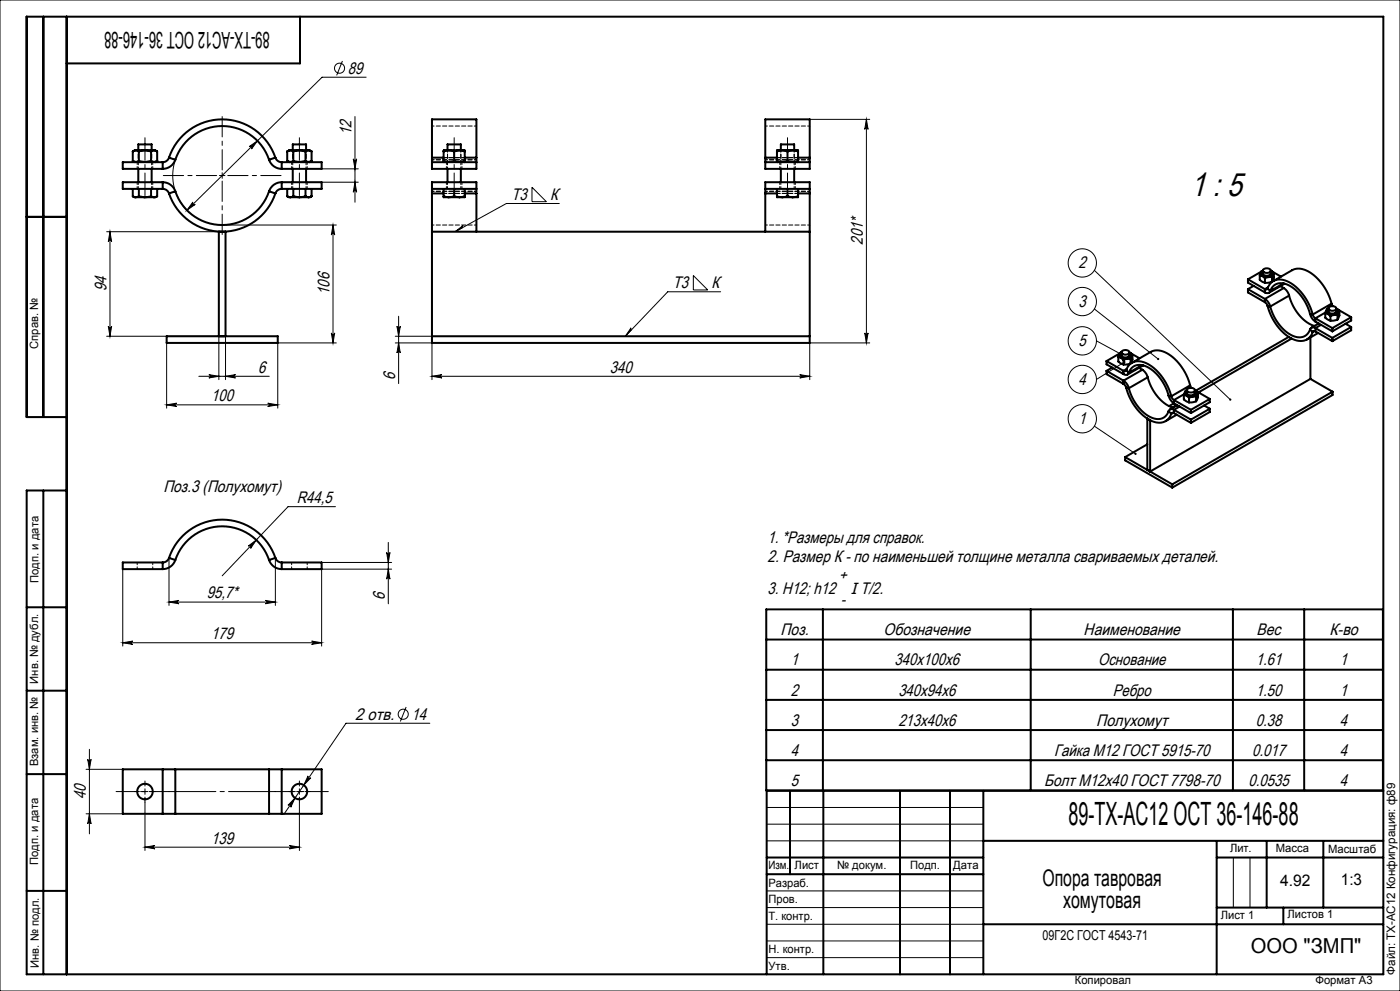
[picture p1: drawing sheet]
<svg xmlns="http://www.w3.org/2000/svg" width="420mm" height="297mm" viewBox="0 0 420 297" stroke-linecap="round" stroke-linejoin="round" font-family="sans-serif">
<g fill="none" stroke="#000" stroke-width=".3">
<path d="M0 0h420v297h-420zM102.7 18.3l-1.7 4.3M106.5 34.9v25.7M109.8 23.1h-13.2l-40.5 39.9M242.9 35.8h18M259.9 35.8v67M259.9 35.8l.5 3a.5 .5 0 0 0-.5-.5 .5 .5 0 0 0-.5 .5zM52.6 47.9a14.8 14.8 0 0 0 4.2 15.8M65.8 52.6h1.7M66.7 51.8v1.6M74.7 44l2.5-1.8-1.8 2.5a.5 .5 0 0 0 0-.7 .5 .5 0 0 0-.7 0zM96.5 50.6h11"/>
<path d="M96.5 54.6h11M106 47.6a.5 .5 0 0 0 .5 .5 .5 .5 0 0 0 .5-.5l-.5 3zM106.5 54.6l.5 3a.5 .5 0 0 0-.5-.5 .5 .5 0 0 0-.5 .5zM159.6 56.1l4.3 4.3h-4.3zM32 69.4h33.7M33 69.4v31.4M33 69.4l.5 3a.5 .5 0 0 0-.5-.4 .5 .5 0 0 0-.5 .4zM57.9 60.5a.5 .5 0 0 0 0 .7 .5 .5 0 0 0 .7 .1l-2.5 1.7zM66.7 67.4h34.2M99.9 67.4l.5 3a.5 .5 0 0 0-.5-.4 .5 .5 0 0 0-.5 .4zM99.9 67.4v35.4M136.5 69.4l2.4-1.8-.1 .6z"/>
<path d="M167.8 61h-15.9l-15.4 8.4M32.5 97.8a.5 .5 0 0 0 .5 .4 .5 .5 0 0 0 .5-.4l-.5 3zM99.4 99.8a.5 .5 0 0 0 .5 .4 .5 .5 0 0 0 .5-.4l-.5 3zM119.1 97.8a.5 .5 0 0 0 .5 .4 .5 .5 0 0 0 .5-.4l-.5 3zM119.6 94.8v20.2M189.3 98.3v.6l-1.7 1.9zM208 82.6l4.3 4.3h-4.3zM216.2 87.4h-15.9l-12.7 13.4M259.4 99.8a.5 .5 0 0 0 .5 .4 .5 .5 0 0 0 .5-.4l-.5 3zM328.3 81l40.8 38.8M328.3 92.6l19.1 15M32 100.8h33.7v13"/>
<path d="M50 102.8v19.5M59.7 112.8h21.1M62.7 112.3l3 .5-3 .5a.5 .5 0 0 0 .4-.5 .5 .5 0 0 0-.4-.5zM67.7 112.8l3-.5a.5 .5 0 0 0-.5 .5 .5 .5 0 0 0 .5 .5zM67.7 100.8v13M100.9 102.8h-17.6v19.5M118.6 102.8h11v11M118.6 100.8h11M119.6 102.8l.5 3a.5 .5 0 0 0-.5-.5 .5 .5 0 0 0-.5 .5zM129.6 112.8l3-.5a.5 .5 0 0 0-.5 .5 .5 .5 0 0 0 .5 .5zM129.6 112.8h113.3M239.9 112.3l3 .5-3 .5a.5 .5 0 0 0 .5-.5 .5 .5 0 0 0-.5-.5z"/>
<path d="M260.9 102.8h-18v11M328.9 102.2l7.6 4.1M337.3 108.5l-8.4 5.2M50 121.3l3-.5a.5 .5 0 0 0-.5 .5 .5 .5 0 0 0 .5 .5zM50 121.3h33.3M80.3 120.8l3 .5-3 .5a.5 .5 0 0 0 .5-.5 .5 .5 0 0 0-.5-.5zM328.3 127.7l12.4 8.3M100.6 151.8h-14.2l-19.7 20.8M36.8 170.6v23M50.7 167.2v14.2M74.5 163.7l2.4-1.9-1.7 2.6a.5 .5 0 0 0 0-.7 .5 .5 0 0 0-.7 0zM79.6 179.9l3 .5-3 .5a.5 .5 0 0 0 .5-.5 .5 .5 0 0 0-.5-.5z"/>
<path d="M82.6 167.2v14.2M96.5 168.6h21M116 165.6a.5 .5 0 0 0 .5 .4 .5 .5 0 0 0 .5-.4l-.5 3zM116.5 162.6v18.4M116.5 170.6l.5 3a.5 .5 0 0 0-.5-.5 .5 .5 0 0 0-.5 .5zM117.5 170.6h-21v23M36.8 192.6l3-.5a.5 .5 0 0 0-.5 .5 .5 .5 0 0 0 .5 .5zM36.8 192.6h59.7M50.7 180.4l3-.5a.5 .5 0 0 0-.5 .5 .5 .5 0 0 0 .5 .5zM50.7 180.4h31.9M93.5 192.1l3 .5-3 .5a.5 .5 0 0 0 .5-.5 .5 .5 0 0 0-.5-.5zM121.8 211.9l-1.7 4.3"/>
<path d="M128.9 216.8h-25.1l-18.7 27.3M25.8 230.6h11M26.3 227.6a.5 .5 0 0 0 .5 .4 .5 .5 0 0 0 .5-.4l-.5 3zM26.8 224.6v25.3M42.7 237.2h1.6M43.5 236.4v1.7M88.5 239.2l-1.3 2.7a.5 .5 0 0 0-.1-.7 .5 .5 0 0 0-.7 .2zM89 237.2h1.7M89.8 236.4v1.7M92.4 232.5a.5 .5 0 0 0 .2 .7 .5 .5 0 0 0 .6-.1l-2.1 2.2zM25.8 243.9h11M26.8 243.9l.5 3a.5 .5 0 0 0-.5-.5 .5 .5 0 0 0-.5 .5z"/>
<path d="M43.5 253.9l3-.5a.5 .5 0 0 0-.5 .5 .5 .5 0 0 0 .5 .5zM43.5 240.4v14.5M43.5 253.9h46.3M86.8 253.4l3 .5-3 .5a.5 .5 0 0 0 .5-.5 .5 .5 0 0 0-.5-.5zM89.8 240.4v14.5M230 242h65M230 247h65M230 252h65M370 257v15M375 257v15M230 267h65M230 272h65"/>
<path d="M230 277h65M230 282h65M230 287h65"/>
<circle cx="101.9" cy="20.4" r="1.51"/>
<circle cx="324.7" cy="78.8" r="4.2"/>
<circle cx="324.7" cy="90.4" r="4.2"/>
<circle cx="324.7" cy="102.2" r="4.2"/>
<circle cx="324.7" cy="113.7" r="4.2"/>
<circle cx="324.7" cy="125.5" r="4.2"/>
<circle cx="121" cy="214.1" r="1.51"/>
</g>
<g fill="none" stroke="#000" stroke-width=".6">
<path d="M13 5v120M20 5v287M90 5v14h-70M39.8 48.2a1.62 1.62 0 0 0 1.9 0M39.8 45.4a5.3 5.3 0 0 1 3.4-.4h1.1a4.4 4.4 0 0 1 2.8 .4M39.8 45.4a1.62 1.62 0 0 1 1.9 0M39.8 58.8l.9 .3M39.8 48.2l.7 .4M39.8 45.4v2.8M39.8 56.6v2.2M40.7 59.1h2.8M41.5 45v-1.7h4v1.7"/>
<path d="M41.5 50.6v4M41.7 48.2a6.1 6.1 0 0 0 3.6 0M41.7 45.4a6.1 6.1 0 0 1 3.6 0M41.7 58.8l-1 .3M41.7 58.8l1.8 .3M41.7 45.4v2.8M41.7 56.6v2.2M43.5 59.1h2.7M45.3 48.2a1.62 1.62 0 0 0 1.8 0M45.3 45.4a1.62 1.62 0 0 1 1.8 0M45.3 58.8l-1.8 .3M45.3 58.8l.9 .3"/>
<path d="M45.3 45.4v2.8M45.3 56.6v2.2M45.5 50.6v4M47.1 58.8l-.9 .3M47.1 48.2l-.6 .4M47.1 45.4v2.8M47.1 56.6v2.2M48.8 56.6a2 2 0 0 1 1.9 1.4M48.8 54.6a4 4 0 0 1 3.8 2.7M48.8 48.6v2M48.8 54.6v2M48.8 48.6h-12v2h12"/>
<path d="M48.8 54.6h-12v2h12M50.7 58a16.8 16.8 0 0 0 16 11.4 16.8 16.8 0 0 0 15.9-11.4M50.7 47.2a2 2 0 0 1-1.9 1.4M50.7 47.2a16.8 16.8 0 0 1 16-11.4 16.8 16.8 0 0 1 15.9 11.4M50.7 47.2l1.9 .7M52.6 57.3a14.8 14.8 0 0 0 14.1 10.1 14.8 14.8 0 0 0 14-10.1M52.6 47.9a4 4 0 0 1-3.8 2.7M52.6 47.9a14.8 14.8 0 0 1 14.1-10.1 14.8 14.8 0 0 1 14 10.1M52.6 57.3l-1.9 .7M80.7 47.9a4 4 0 0 0 3.8 2.7M80.7 57.3l1.9 .7M82.6 47.2a2 2 0 0 0 1.9 1.4"/>
<path d="M82.6 47.2l-1.9 .7M84.5 56.6a2 2 0 0 0-1.9 1.4M84.5 54.6a4 4 0 0 0-3.8 2.7M84.5 54.6h12v2h-12M84.5 48.6v2M84.5 54.6v2M84.5 48.6h12v2h-12M86.2 48.2a1.62 1.62 0 0 0 1.8 0M86.2 45.4a1.62 1.62 0 0 1 1.8 0M86.2 45.4a5.3 5.3 0 0 1 3.3-.4h1.1a4.4 4.4 0 0 1 2.9 .4M86.2 58.8l.9 .3M86.2 48.2l.6 .4"/>
<path d="M86.2 45.4v2.8M86.2 56.6v2.2M87.1 59.1h2.7M87.8 45v-1.7h4v1.7M87.8 50.6v4M88 48.2a6.1 6.1 0 0 0 3.7 0M88 45.4a6.1 6.1 0 0 1 3.7 0M88 58.8l-.9 .3M88 58.8l1.8 .3M88 45.4v2.8M88 56.6v2.2M89.8 59.1h2.8"/>
<path d="M91.7 48.2a1.62 1.62 0 0 0 1.8 0M91.7 45.4a1.62 1.62 0 0 1 1.8 0M91.7 58.8l.9 .3M91.7 58.8l-1.9 .3M91.7 45.4v2.8M91.7 56.6v2.2M91.8 50.6v4M93.5 58.8l-.9 .3M93.5 48.2l-.7 .4M93.5 45.4v2.8M93.5 56.6v2.2M129.6 56.6v1.4"/>
<path d="M129.6 58v11.4M129.6 47.2v1.4M129.6 47.2v-11.4h13.3v11.4M129.6 56.6v-2h13.3v2M129.6 56.6h13.3M129.6 48.6h13.3M129.6 48.6v2h13.3v-2M129.6 58h3.5M129.6 47.2h3.5M133.1 45.1h6.3M133.1 45.4a4.6 4.6 0 0 1 3.2 0M133.1 45.1v.3"/>
<path d="M133.1 48.2a4.6 4.6 0 0 0 3.2 0M133.1 48.2l.1 .4M133.1 58.8l1.6 .3M133.1 58.8v.3h1.6M133.1 45.4v2.8M133.1 56.6v2.2M134.3 45v-1.7h4v1.7M134.3 50.6v4M134.7 59.1h3.1M136.3 45.4a4.6 4.6 0 0 1 3.1 0M136.3 48.2a4.6 4.6 0 0 0 3.1 0M136.3 58.8l-1.6 .3"/>
<path d="M136.3 58.8l1.5 .3M136.3 45.4v2.8M136.3 56.6v2.2M138.3 50.6v4M139.4 45.1v.3M139.4 48.2l-.1 .4M139.4 58.8l-1.6 .3M139.4 58.8v.3h-1.6M139.4 45.4v2.8M139.4 56.6v2.2M139.4 58h3.5M139.4 47.2h3.5"/>
<path d="M142.9 56.6v1.4M142.9 58v11.4M142.9 47.2v1.4M229.6 56.6v1.4M229.6 58v11.4M229.6 47.2v1.4M229.6 47.2v-11.4h13.3v11.4M229.6 56.6v-2h13.3v2M229.6 56.6h13.3M229.6 48.6h13.3M229.6 48.6v2h13.3v-2M229.6 58h3.5"/>
<path d="M229.6 47.2h3.5M233.1 45.1h6.3M233.1 45.4a4.6 4.6 0 0 1 3.2 0M233.1 45.1v.3M233.1 48.2l.1 .4M233.1 48.2a4.6 4.6 0 0 0 3.2 0M233.1 58.8l1.6 .3M233.1 58.8v.3h1.6M233.1 45.4v2.8M233.1 56.6v2.2M234.3 45v-1.7h4v1.7M234.3 50.6v4"/>
<path d="M234.7 59.1h3.1M236.3 45.4a4.6 4.6 0 0 1 3.1 0M236.3 48.2a4.6 4.6 0 0 0 3.1 0M236.3 58.8l-1.6 .3M236.3 58.8l1.5 .3M236.3 45.4v2.8M236.3 56.6v2.2M238.3 50.6v4M239.4 45.1v.3M239.4 48.2l-.1 .4M239.4 58.8l-1.6 .3M239.4 58.8v.3h-1.6"/>
<path d="M239.4 45.4v2.8M239.4 56.6v2.2M239.4 58h3.5M239.4 47.2h3.5M242.9 56.6v1.4M242.9 58v11.4M242.9 47.2v1.4M8 65h12M129.6 69.4h113.3M129.6 69.4v33.4h113.3v-33.4M374.4 86.7v.9l5.1 3M374.4 86.7l5.1 2.9"/>
<path d="M374.4 83.7v1l5.1 2.9M374.4 83.7l5.1 3M376.1 85.7l-1.7 1M377.9 82.5l1.6 .9M377.9 82.5v1.4l1.6 .9M378.4 81.4l-4 2.3M378.8 81.2a.86 .86 0 0 0-.5 .9 .86 .86 0 0 0 .8 .8 1.93 1.93 0 0 0 2.7-1.1l-.6-.6 1 .6M378.8 81.1v.9a1.39 1.39 0 0 0 2.4 0v-.9M378.9 81.1l-.5 .3-.5 1.1M379 80.8a1.44 1.44 0 0 1 2.2 .4 1.33 1.33 0 0 1-1.2 .6 1.33 1.33 0 0 1-1.1-.8zM379.5 89.6a3.8 3.8 0 0 1 1.6 2.3M379.5 90.6l.8 1.1"/>
<path d="M379.5 86.7v.9M379.5 89.6v1M379.5 83.4v1.4M380.3 91.7a14.4 14.4 0 0 0 8.9 10.4 3.7 3.7 0 0 0 4.6-2.6M380.3 86.4a4.1 4.1 0 0 1 6.4-1.8 15.7 15.7 0 0 1 7.1 9.7M380.3 86.4l-.3 .4-.5-.1M380.3 86.4l.8 .8M380.3 91.7l.8 .2M380.4 86.1l-.9 .6M381.1 91.9a13 13 0 0 0 7.6 9.1 3.3 3.3 0 0 0 4.3-2.3M381.1 87.2a3.5 3.5 0 0 1 5.4-1.8 13.6 13.6 0 0 1 6.5 8.7M381.1 87.2a1 1 0 0 1-1.6 .4"/>
<path d="M381.4 81.2l2.9 1.7M381.6 83l-2.1 .4M381.6 84.4l-2.1 .4M381.6 83v1.4M382 84.2l5.7-3.2a5.9 5.9 0 0 1 6.5 1.5 16.7 16.7 0 0 1 5.3 8.5M382.2 81.8l-.6 1.2M382.2 81.8v1.4l-.6 1.2M384.1 85.8l1 .5M385 84.9l-3.9 2.3M385.1 86.3a3.8 3.8 0 0 1 1.6 2.3M385.1 86.3l-5.6 3.3M385.4 85l-4.7 2.8"/>
<path d="M386.7 88.6a13 13 0 0 0 7.6 9.1M386.7 88.6l-5.6 3.3M393 94.1a3.8 3.8 0 0 0 1.6 2.3M393 98.7l.8 .8M393 94.1l.8 .2M393.8 94.3l.8 1.1M394.3 99.2l-.5 .3M394.6 99.3l-.5-.1-.3 .3M394.6 98.3a1 1 0 0 0-1.6 .4M394.6 99.3l5.1 3M394.6 95.4v1M394.6 98.3v1"/>
<path d="M394.6 98.3l5.1 3M394.6 95.4l5.1 2.9M394.6 96.4l5.1 2.9M395.4 99.8l-3.3 1.9M395.6 97l-2.2 1.2M396.3 97.4l-1.7 .9M397.6 93.8l1.5 .9M397.6 93.8v1.4l1.5 .9M397.6 93.7l-3 1.7M398.5 92.5a.86 .86 0 0 0-.6 1 .86 .86 0 0 0 .9 .7 1.93 1.93 0 0 0 2.7-1l-.6-.7M398.5 92.5v.8a1.39 1.39 0 0 0 2.4 0v-.8l.9 .7M398.5 92.5l-.5 .3-.4 1"/>
<path d="M398.6 92.1a1.44 1.44 0 0 1 2.3 .4 1.33 1.33 0 0 1-1.3 .6 1.33 1.33 0 0 1-1.1-.8zM399.1 94.7v1.4M399.5 91l.4 .8M399.5 91l-5.7 3.3M399.7 98.3v1M401 92.6l4.4 2.5M401.3 94.4l-2.2 .3M401.3 95.8l-2.2 .3M401.3 94.4v1.4M401.8 93.2l-.5 1.2M401.8 93.2v1.4l-.5 1.2M403.7 97l1.7 1"/>
<path d="M405.4 98l-5.7 3.3M405.4 98v1l-5.7 3.3M405.4 95.1v.9l-5.7 3.3M405.4 95.1l-5.7 3.2M50 100.8h33.3v2h-33.3zM65.7 100.8v-31.4h2v31.4M129.6 100.8h113.3M332 111.1v1l5 3M332 111.1l5 3M332 108.2v1l5 2.9M332 108.2l5 2.9M333.7 110.2l-1.7 .9"/>
<path d="M335.5 107l1.5 .9M335.5 107v1.4l1.5 .8M335.9 105.9l-3.9 2.3M336.4 105.7a.86 .86 0 0 0-.6 .9 .86 .86 0 0 0 .9 .7 1.93 1.93 0 0 0 2.7-1l-.6-.6 .9 .6M336.5 105.3a1.44 1.44 0 0 1 2.3 .4 1.33 1.33 0 0 1-1.2 .6 1.33 1.33 0 0 1-1.2-.9zM337 114.1a3.8 3.8 0 0 1 1.7 2.2M337 115.1l.8 1.1M337 111.1v1M337 114.1v1M337 107.9v1.3M337.8 116.2a14.4 14.4 0 0 0 8.9 10.4 3.7 3.7 0 0 0 4.7-2.6M337.8 110.9a4.1 4.1 0 0 1 6.5-1.8 15.7 15.7 0 0 1 7.1 9.7"/>
<path d="M337.8 110.9l-.3 .3-.5-.1M337.8 110.9l.9 .8M337.8 116.2l.9 .1M338 110.6l-1 .5M338.7 116.3a13 13 0 0 0 7.6 9.1 3.3 3.3 0 0 0 4.3-2.2M338.7 111.7a3.5 3.5 0 0 1 5.4-1.8 13.6 13.6 0 0 1 6.5 8.7M338.7 111.7a1 1 0 0 1-1.7 .4M338.8 105.6v.8a1.39 1.39 0 0 1-2.4 0v-.8l-.3 .1-.6 1.3M339 105.7l2.9 1.7M339.2 107.5l-2.2 .4M339.2 108.9l-2.2 .3M339.2 107.5v1.4"/>
<path d="M339.6 108.7l5.6-3.2a5.9 5.9 0 0 1 6.6 1.5 16.7 16.7 0 0 1 5.2 8.5M339.7 106.3l-.5 1.2M339.7 106.3v1.4l-.5 1.2M341.7 110.2l1 .6M342.6 109.4l-3.9 2.3M342.7 110.8a3.8 3.8 0 0 1 1.6 2.3M342.7 110.8l-5.7 3.3M343 109.5l-4.8 2.7M344.3 113.1a13 13 0 0 0 7.6 9.1M344.3 113.1l-5.6 3.2M350.6 118.6a3.8 3.8 0 0 0 1.6 2.3M350.6 118.6l.8 .2"/>
<path d="M351.4 118.8l.8 1.1M352.2 119.9v1M352.2 119.9l5.1 2.9M355.2 118.3l1.5 .9M355.2 118.3v1.4l1.5 .9M355.2 118.1l-3 1.8M356.1 117a.86 .86 0 0 0-.6 1 .86 .86 0 0 0 .9 .7 1.93 1.93 0 0 0 2.7-1l-.6-.7 .9 .6M356.2 116.6a1.44 1.44 0 0 1 2.3 .4 1.33 1.33 0 0 1-1.3 .6 1.33 1.33 0 0 1-1.1-.8zM356.7 119.2v1.4M357 115.5l.4 .8M357 115.5l-5.6 3.3M358.5 116.9v.9a1.39 1.39 0 0 1-2.4 0v-.9l-.4 .2-.5 1.2"/>
<path d="M358.6 117.1l4.3 2.5M358.8 118.9l-2.1 .3M358.8 118.9v1.4M359.4 117.6l-.6 1.3M359.4 117.6v1.4l-.6 1.3M362.9 119.6v.9l-5.6 3.3M362.9 119.6l-5.6 3.2M386.6 101l-27.9 16.1M387.5 101.5l-28 16.1M393.1 113.6l-48.1 27.7v-15.3M393.1 101.1v12.5M393.1 113.6l6.7 3.8"/>
<path d="M399.7 101.3v1M399.8 117.4l-48.1 27.8M399.8 117.4v1l-48.1 27.7M20 125h-12v-120h407v287h-407v-145h12M337.5 137l14.2 8.2M337.5 137v1l14.2 8.1M344.2 133.2l-6.7 3.8M344.2 125.5l.8 .5M344.2 125.5v15.3M344.2 125.5h.1M345.1 126h-.1M350.6 123.2l.8 .8"/>
<path d="M351.9 123.7l-.5 .3M352.2 120.9l-1.5 .8M352.2 122.8a1 1 0 0 0-1.6 .4M352.2 123.8l-.5-.1-.3 .3M352.2 123.8l5.1 2.9M352.2 122.8v1M352.2 122.8l5.1 3M352.2 120.9l5.1 2.9M353 124.3l-3.3 1.9M353 121.4l-1.3 .7M353.2 121.4l-2.2 1.3M353.9 121.8l-1.7 1"/>
<path d="M357.3 122.8v1M357.3 125.8v.9M358.8 120.3l-2.1 .3M361.2 121.5l1.7 1M362.9 122.5v1l-5.6 3.2M362.9 122.5l-5.6 3.3M13 147v145M351.7 145.2v.9M48.8 168.6v2M48.8 168.6h-12v2h12M50.7 167.2a2 2 0 0 1-1.9 1.4M50.7 167.2a16.8 16.8 0 0 1 16-11.5 16.8 16.8 0 0 1 15.9 11.5"/>
<path d="M50.7 167.2l1.9 .6M52.6 167.8a4 4 0 0 1-3.8 2.8M52.6 167.8a14.8 14.8 0 0 1 14.1-10.1 14.8 14.8 0 0 1 14 10.1M80.7 167.8a4 4 0 0 0 3.8 2.8M82.6 167.2a2 2 0 0 0 1.9 1.4M82.6 167.2l-1.9 .6M84.5 168.6v2M84.5 168.6h12v2h-12M8 182h12M229.9 182.6h185v54.3h-185zM229.9 191.7h185M246.9 182.6v54.3"/>
<path d="M309.2 182.6v54.3M369.9 182.6v54.3M391.3 182.6v54.3M8 207h12M229.9 200.7h185M229.9 209.8h185M229.9 218.8h185M8 232h12M48.8 230.6h3.8M48.8 230.6v13.3M48.8 230.6h-12v13.3h12M52.6 230.6h28.1"/>
<path d="M52.6 230.6v13.3M80.7 230.6h3.8M80.7 230.6v13.3M84.5 230.6v13.3M84.5 230.6h12v13.3h-12M229.9 227.8h185M237 237v25M247 237v55M270 237v55M285 237v55M295 237v55M415 237h-185v55"/>
<path d="M48.8 243.9h3.8M52.6 243.9h28.1M80.7 243.9h3.8M230 257h65M295 252h120M365 252v40M365 257h50M380 252v20M397 252v20M8 267h12M230 262h65M295 277h120"/>
<path d="M365 272h50M385 272v5"/>
<circle cx="43.5" cy="237.2" r="2.33"/>
<circle cx="89.8" cy="237.2" r="2.33"/>
</g>
<path d="M41.8 237.2h-1.5M43.5 235.6v-1.5M43.5 238.9v1.5M45.2 237.2h1.5M88.2 237.2h-1.5M89.8 235.6v-1.5M89.8 238.9v1.5M91.5 237.2h1.5" fill="none" stroke="#000" stroke-width=".3" stroke-dasharray="15.2 1.3 1.3 1.3"/>
<path d="M65 52.6h-16M66.7 50.9v-16M66.7 54.3v16M68.3 52.6h16" fill="none" stroke="#000" stroke-width=".3" stroke-dasharray="15.2 1.3 1.3 1.3" stroke-dashoffset="9.1"/>
<path d="M82.7 237.2h-32.1" fill="none" stroke="#000" stroke-width=".3" stroke-dasharray="15.2 1.3 1.3 1.3" stroke-dashoffset="1.1"/>
<path d="M50.8 237.2h-16M98.5 237.2h-16" fill="none" stroke="#000" stroke-width=".3" stroke-dasharray="15.2 1.3 1.3 1.3" stroke-dashoffset="9.2"/>
<path d="M43.5 58.6v-17.3M89.8 58.6v-17.3M136.3 58.6v-17.3M236.3 58.6v-17.3" fill="none" stroke="#000" stroke-width=".3" stroke-dasharray="15.2 1.3 1.3 1.3" stroke-dashoffset="8.5"/>
<g fill="#000">
<path d="M106 47.6a.5 .5 0 0 0 .5 .5 .5 .5 0 0 0 .5-.5l-.5 3zM106.5 54.6l.5 3a.5 .5 0 0 0-.5-.5 .5 .5 0 0 0-.5 .5zM33 69.4l.5 3a.5 .5 0 0 0-.5-.4 .5 .5 0 0 0-.5 .4zM32.5 97.8a.5 .5 0 0 0 .5 .4 .5 .5 0 0 0 .5-.4l-.5 3zM119.1 97.8a.5 .5 0 0 0 .5 .4 .5 .5 0 0 0 .5-.4l-.5 3zM119.6 102.8l.5 3a.5 .5 0 0 0-.5-.5 .5 .5 0 0 0-.5 .5zM26.3 227.6a.5 .5 0 0 0 .5 .4 .5 .5 0 0 0 .5-.4l-.5 3zM26.8 243.9l.5 3a.5 .5 0 0 0-.5-.5 .5 .5 0 0 0-.5 .5z"/>
<path d="M99.4 99.8a.5 .5 0 0 0 .5 .4 .5 .5 0 0 0 .5-.4l-.5 3zM99.9 67.4l.5 3a.5 .5 0 0 0-.5-.4 .5 .5 0 0 0-.5 .4zM259.4 99.8a.5 .5 0 0 0 .5 .4 .5 .5 0 0 0 .5-.4l-.5 3zM259.9 35.8l.5 3a.5 .5 0 0 0-.5-.5 .5 .5 0 0 0-.5 .5zM116.5 170.6l.5 3a.5 .5 0 0 0-.5-.5 .5 .5 0 0 0-.5 .5zM116 165.6a.5 .5 0 0 0 .5 .4 .5 .5 0 0 0 .5-.4l-.5 3z"/>
<path d="M368.9 119.5l-.1 .5h.5l-.2-.2 .2 .2 .1-.4zM347.2 107.4l.1 .5 .4-.1-.3-.2 .3 .2v-.5zM336.3 106v.5h.5l-.3-.2 .3 .1v-.3zM337.1 108.3a.33 .33 0 0 0 0 .4 .33 .33 0 0 0 .4 .1 .33 .33 0 0 0 .1-.5l-.3 .2 .3-.2zM340.4 135.8v.4l.5 .1-.2-.3 .2 .2v-.5zM136.5 69.4l2.4-1.8-.1 .6zM189.3 98.3v.6l-1.7 1.9z"/>
<path d="M50 121.3l3-.5a.5 .5 0 0 0-.5 .5 .5 .5 0 0 0 .5 .5zM80.3 120.8l3 .5-3 .5a.5 .5 0 0 0 .5-.5 .5 .5 0 0 0-.5-.5zM57.9 60.5l-1.8 2.5 2.5-1.7a.5 .5 0 0 1-.7-.1 .5 .5 0 0 1 0-.7zM74.7 44a.5 .5 0 0 1 .7 0 .5 .5 0 0 1 0 .7l1.8-2.5zM62.7 112.3l3 .5-3 .5a.5 .5 0 0 0 .4-.5 .5 .5 0 0 0-.4-.5zM67.7 112.8l3-.5a.5 .5 0 0 0-.5 .5 .5 .5 0 0 0 .5 .5zM129.6 112.8l3-.5a.5 .5 0 0 0-.5 .5 .5 .5 0 0 0 .5 .5zM239.9 112.3l3 .5-3 .5a.5 .5 0 0 0 .5-.5 .5 .5 0 0 0-.5-.5zM36.8 192.6l3-.5a.5 .5 0 0 0-.5 .5 .5 .5 0 0 0 .5 .5zM93.5 192.1l3 .5-3 .5a.5 .5 0 0 0 .5-.5 .5 .5 0 0 0-.5-.5zM74.5 163.7a.5 .5 0 0 1 .7 0 .5 .5 0 0 1 0 .7l1.7-2.6zM50.7 180.4l3-.5a.5 .5 0 0 0-.5 .5 .5 .5 0 0 0 .5 .5zM79.6 179.9l3 .5-3 .5a.5 .5 0 0 0 .5-.5 .5 .5 0 0 0-.5-.5zM43.5 253.9l3-.5a.5 .5 0 0 0-.5 .5 .5 .5 0 0 0 .5 .5zM86.8 253.4l3 .5-3 .5a.5 .5 0 0 0 .5-.5 .5 .5 0 0 0-.5-.5zM88.5 239.2l-2.1 2.2a.5 .5 0 0 1 .7-.2 .5 .5 0 0 1 .1 .7zM92.4 232.5l-1.3 2.8 2.1-2.2a.5 .5 0 0 1-.6 .1 .5 .5 0 0 1-.2-.7z"/>
</g>
<g fill="none" stroke="#000" stroke-width=".3" stroke-dasharray="1.3 .6">
<path d="M39.8 48.2h.1M41.7 45.4l-.5-.2M41.7 48.2h.1M45 58.9l.3-.1M45.3 48.2h.1M47.1 48.2h.1M47.1 45.4l-.4-.2M86.2 48.2h.1M88 48.2h.1M91.3 58.9l.4-.1M91.7 48.2h.1M93.5 48.2h.1"/>
<path d="M133.2 48.6h.1M139.3 48.6h.1"/>
</g>
<path d="M40.5 48.6h6M40.5 45h6M86.8 45h6M86.8 48.6h6" fill="none" stroke="#000" stroke-width=".3" stroke-dasharray="1.3 .6" stroke-dashoffset=".5"/>
<g fill="none" stroke="#000" stroke-width=".3" stroke-dasharray="1.3 .6" stroke-dashoffset=".6">
<path d="M142.9 37.8h-13.3M242.9 37.8h-13.3M41.2 54.6v2M41.2 48.6v2M41.5 54.6v2M45.5 56.6v-2M45.8 56.6v-2M45.8 50.6v-2M48.8 54.6v2M48.8 50.6v-2M52.6 57.3l-1.9 .7M52.6 47.9l-1.9-.7"/>
<path d="M80.7 57.3l1.9 .7M80.7 47.9l1.9-.7M84.5 54.6v2M84.5 50.6v-2M87.5 54.6v2M87.5 48.6v2M87.8 54.6v2M91.8 56.6v-2M92.2 56.6v-2M92.2 50.6v-2M129.6 57.3h13.3M129.6 58h13.3"/>
<path d="M133.9 54.6v2M133.9 48.6v2M134.3 54.6v2M138.3 56.6v-2M138.6 56.6v-2M138.6 50.6v-2M142.9 47.9h-13.3M142.9 47.2h-13.3M229.6 57.3h13.3M229.6 58h13.3M233.9 54.6v2M233.9 48.6v2"/>
<path d="M234.3 54.6v2M238.3 56.6v-2M238.6 56.6v-2M238.6 50.6v-2M242.9 47.9h-13.3M242.9 47.2h-13.3M129.6 67.4h13.3M229.6 67.4h13.3M41.2 168.6v2M45.8 170.6v-2M48.8 170.6v-2M52.6 167.8l-1.9-.6"/>
<path d="M80.7 167.8l1.9-.6M84.5 170.6v-2M87.5 168.6v2M92.2 170.6v-2"/>
</g>
<g fill="none" stroke="#000" stroke-width=".3" stroke-dasharray="1.3 .6" stroke-dashoffset=".7">
<path d="M41.5 45v3.6M41.5 45v5.6M45.5 48.6v-3.6M45.5 50.6v-5.6M87.8 45v3.6M87.8 45v5.6M91.8 48.6v-3.6M91.8 50.6v-5.6M134.3 45v3.6M134.3 45v5.6M138.3 48.6v-3.6M138.3 50.6v-5.6"/>
<path d="M234.3 45v3.6M234.3 45v5.6M238.3 48.6v-3.6M238.3 50.6v-5.6"/>
</g>
<path d="M39.8 48.2l.7 .4M40.5 45l-.7 .4M46.5 48.6l.6-.4M47.1 45.4l-.6-.4M86.2 48.2l.6 .4M86.8 45l-.6 .4M92.8 48.6l.7-.4M93.5 45.4l-.7-.4" fill="none" stroke="#000" stroke-width=".3" stroke-dasharray="1.3 .6" stroke-dashoffset=".4"/>
<path d="M133.2 48.6h3.1M136.3 48.6h3" fill="none" stroke="#000" stroke-width=".3" stroke-dasharray="1.3 .6" stroke-dashoffset=".1"/>
<path d="M133.1 58h6.3M139.4 47.2h-6.3M233.1 58h6.3M239.4 47.2h-6.3" fill="none" stroke="#000" stroke-width=".3" stroke-dasharray="1.3 .6" stroke-dashoffset=".3"/>
<text font-size="10" x="357.1" y="58.7">1 : 5</text>
<text font-size="9.6" x="320.5" y="247.3">89-ТХ-АС12 ОСТ 36-146-88</text>
<g font-size="6.9">
<text x="80.9" y="9.6" transform="rotate(-180 80.9 9.6)">89-ТХ-АС12 ОСТ 36-146-88</text>
<text x="312.7" y="265.6">Опора тавровая</text>
<text x="318.9" y="272.1">хомутовая</text>
</g>
<text font-size="6.2" x="375.2" y="285.5">ООО &quot;ЗМП&quot;</text>
<g font-size="5">
<text x="104.4" y="22.1">89</text>
<text x="105.4" y="40.4" transform="rotate(-90 105.4 40.4)">12</text>
<text x="153.4" y="59.9">Т3</text>
<text x="165.1" y="59.9">К</text>
<text x="258.8" y="73.3" transform="rotate(-90 258.8 73.3)">201*</text>
<text x="323.6" y="80.4">2</text>
<text x="31.9" y="87.3" transform="rotate(-90 31.9 87.3)">94</text>
<text x="98.8" y="88.4" transform="rotate(-90 98.8 88.4)">106</text>
<text x="201.8" y="86.4">Т3</text>
<text x="213.5" y="86.4">К</text>
<text x="323.6" y="92">3</text>
<text x="323.6" y="103.7">5</text>
<text x="77.5" y="111.7">6</text>
<text x="118.5" y="113.9" transform="rotate(-90 118.5 113.9)">6</text>
<text x="183" y="111.7">340</text>
<text x="323.6" y="115.3">4</text>
<text x="63.4" y="120.3">100</text>
<text x="323.6" y="127.1">1</text>
<text x="49" y="147.4">Поз.3 (Полухомут)</text>
<text x="89" y="150.8">R44,5</text>
<text x="230.3" y="162.8">1. *Размеры для справок.</text>
<text x="230.3" y="168.3">2. Размер К - по наименьшей толщине металла свариваемых деталей.</text>
<text x="251.8" y="173.8">+</text>
<text x="62.1" y="179.4">95,7*</text>
<text x="115.4" y="179.9" transform="rotate(-90 115.4 179.9)">6</text>
<text x="230.3" y="178.1">3. H12; h12</text>
<text x="252.3" y="181.3">-</text>
<text x="63.4" y="191.6">179</text>
<text x="234.2" y="190.4">Поз.</text>
<text x="265.1" y="190.4">Обозначение</text>
<text x="325.1" y="190.4">Наименование</text>
<text x="377" y="190.4">Вес</text>
<text x="398.8" y="190.4">К-во</text>
<text x="237.3" y="199.4">1</text>
<text x="268.4" y="199.4">340х100х6</text>
<text x="329.4" y="199.4">Основание</text>
<text x="376.7" y="199.4">1.61</text>
<text x="402" y="199.4">1</text>
<text x="237.3" y="208.4">2</text>
<text x="269.5" y="208.4">340х94х6</text>
<text x="333.8" y="208.4">Ребро</text>
<text x="376.7" y="208.4">1.50</text>
<text x="402" y="208.4">1</text>
<text x="106.5" y="215.7">2 отв.</text>
<text x="123.5" y="215.7">14</text>
<text x="237.3" y="217.5">3</text>
<text x="269.5" y="217.5">213х40х6</text>
<text x="328.9" y="217.5">Полухомут</text>
<text x="376.7" y="217.5">0.38</text>
<text x="402" y="217.5">4</text>
<text x="237.3" y="226.5">4</text>
<text x="316.2" y="226.5">Гайка M12 ГОСТ 5915-70</text>
<text x="375.6" y="226.5">0.017</text>
<text x="402" y="226.5">4</text>
<text x="25.7" y="239.4" transform="rotate(-90 25.7 239.4)">40</text>
<text x="237.3" y="235.6">5</text>
<text x="313.2" y="235.6">Болт M12x40 ГОСТ 7798-70</text>
<text x="374.6" y="235.6">0.0535</text>
<text x="402" y="235.6">4</text>
<text x="63.4" y="252.8">139</text>
</g>
<g font-size="4.8">
<text x="384" y="265.6">4.92</text>
<text x="402.3" y="265.3">1:3</text>
</g>
<text font-size="4.7" x="255.2" y="178.1">I T/2.</text>
<text font-size="4.1" x="312.8" y="281.6">09Г2С ГОСТ 4543-71</text>
<text font-size="3.5" x="418.6" y="292.1" transform="rotate(-90 418.6 292.1)">Файл: ТХ-АС12 Конфигурация: ф89</text>
<g font-size="3.4">
<text x="11.5" y="104.5" transform="rotate(-90 11.5 104.5)">Справ. №</text>
<text x="11.6" y="174.7" transform="rotate(-90 11.6 174.7)">Подп. и дата</text>
<text x="11.4" y="204.9" transform="rotate(-90 11.4 204.9)">Инв. № дубл.</text>
<text x="11.4" y="229.6" transform="rotate(-90 11.4 229.6)">Взам. инв. №</text>
<text x="369" y="255.5">Лит.</text>
<text x="382.8" y="255.5">Масса</text>
<text x="398.4" y="255.6">Масштаб</text>
<text x="11.4" y="259.2" transform="rotate(-90 11.4 259.2)">Подп. и дата</text>
<text x="230.5" y="260.5">Изм.</text>
<text x="238.4" y="260.4">Лист</text>
<text x="251.1" y="260.4">№ докум.</text>
<text x="273" y="260.4">Подп.</text>
<text x="286" y="260.4">Дата</text>
<text x="230.5" y="265.7">Разраб.</text>
<text x="230.5" y="275.7">Т. контр.</text>
<text x="230.6" y="270.7">Пров.</text>
<text x="366.2" y="275.3">Лист 1</text>
<text x="386.3" y="275.2">Листов 1</text>
<text x="230.6" y="285.7">Н. контр.</text>
<text x="11.6" y="290" transform="rotate(-90 11.6 290)">Инв. № подл.</text>
<text x="230.6" y="290.7">Утв.</text>
<text x="322.5" y="295">Копировал</text>
<text x="394.6" y="295">Формат А3</text>
</g>
</svg>
